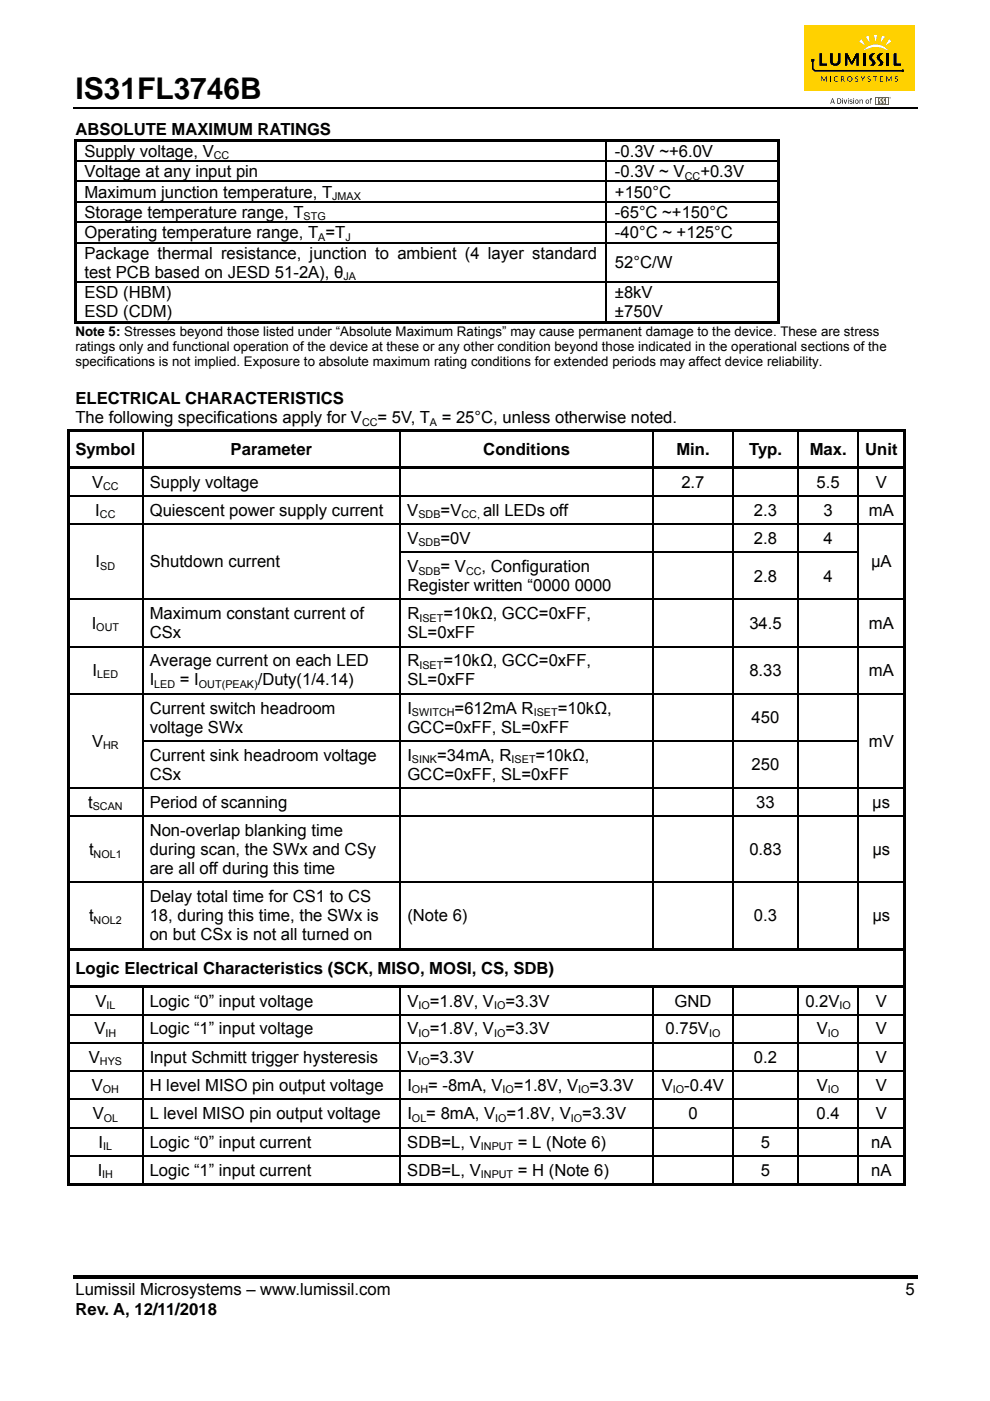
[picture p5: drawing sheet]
<svg xmlns="http://www.w3.org/2000/svg" width="210mm" height="297mm" viewBox="0 0 210 297" stroke-linecap="round" stroke-linejoin="round" font-family="sans-serif">
<path d="M15.5 22.8h179" fill="none" stroke="#000" stroke-width=".34"/>
<path d="M15.5 270.3h179v.7h-179z" fill="#000"/>
<path d="M170.6 5.3h23.4v13.9h-23.4z" fill="#ffd100"/>
<g fill="#000">
<path d="M174.2 16.2h.1l.5 .8 .4-.8h.2v1.1h-.2v-.9l-.4 .8-.5-.8-.1 .9zM176.1 16.2h.1v1.1h-.1zM176.9 16.4a.46 .46 0 0 1 .8 0 .45 .45 0 0 0-.6 0 .45 .45 0 0 0 0 .7 .45 .45 0 0 0 .6 0 .53 .53 0 0 1-.7 .1 .53 .53 0 0 1-.1-.8zM181.4 16.3l.4-.1 .3 .1-.1 .1a.23 .23 0 0 0-.4-.1 .23 .23 0 0 0 0 .3 .23 .23 0 0 0 .3 .1 .35 .35 0 0 1 0 .6 .35 .35 0 0 1-.5-.2 .25 .25 0 0 0 .4 .1 .25 .25 0 0 0 .1-.3 .25 .25 0 0 0-.4-.1l-.1-.2zM182.5 16.2h.2l.3 .6 .3-.6h.2l-.4 .7v.4h-.2v-.4zM184 16.3l.4-.1 .3 .1-.1 .1a.23 .23 0 0 0-.4-.1 .23 .23 0 0 0 0 .3 .23 .23 0 0 0 .3 .1 .34 .34 0 0 1 0 .5 .34 .34 0 0 1-.5-.1 .25 .25 0 0 0 .4 .1 .25 .25 0 0 0 .1-.3 .25 .25 0 0 0-.3-.1l-.2-.2zM185.2 16.2h.9v.1h-.4v1h-.2v-1h-.3zM186.6 16.2h.7v.1h-.5v.4h.4l-.4 .1v.4h.5v.1h-.7zM188 16.2h.1l.4 .8 .5-.8h.1v1.1l-.1-.9-.4 .8-.5-.8v.9h-.1zM189.8 16.3l.4-.1 .2 .1v.1a.24 .24 0 0 0-.4-.1 .24 .24 0 0 0 0 .3 .24 .24 0 0 0 .3 .1 .34 .34 0 0 1 0 .6 .34 .34 0 0 1-.5-.2h.1a.24 .24 0 0 0 .3 .1 .24 .24 0 0 0 .1-.3 .24 .24 0 0 0-.3-.1l-.2-.3z"/>
<path d="M178.4 16.2h.2a.34 .34 0 0 1 .5 .2 .34 .34 0 0 1-.3 .4l.4 .5h-.2l-.3-.5h-.2v.5h-.1zM178.5 16.3v.4l.4-.1a.28 .28 0 0 0-.1-.3 .28 .28 0 0 0-.3 0z"/>
<path d="M179.7 16.7a.58 .58 0 0 1 1.1 0 .58 .58 0 0 1-1.1 0zM179.8 16.7a.43 .43 0 0 0 .8 0 .43 .43 0 0 0-.8 0z"/>
</g>
<path d="M188.6 20.7a.2 .2 0 0 1 .4 0 .2 .2 0 0 1-.4 0zM188.7 20.7a.14 .14 0 0 0 .2 0 .14 .14 0 0 0-.2 0zM188.7 20.6l.2 .2h-.2zM188.7 20.7h.1z" fill="#010101"/>
<path d="M185.7 20.6h2.8v1.6h-2.8z" fill="#c42032"/>
<g fill="#fff">
<path d="M186 20.8h.3v1.1h-.3z"/>
<path d="M186.6 20.9h.4a.4 .4 0 0 0-.2 .4 .4 .4 0 0 0 .2 .4l-.1 .2h-.4l.2-.1-.1-.3a.32 .32 0 0 1-.2-.3 .32 .32 0 0 1 .2-.3z"/>
<path d="M187.2 21l.5-.2a.47 .47 0 0 0-.2 .4 .47 .47 0 0 0 .2 .5l-.1 .2h-.4l.3-.2-.4-.4z"/>
<path d="M188 20.8h.3v1.1h-.3z"/>
</g>
<path d="M173.8 11.3h.6v2.2h1v.4h-1.6zM176 11.3h.7v1.4a.54 .54 0 0 0 .3 .8 .54 .54 0 0 0 .7-.6v-1.6h.6v.9a1.29 1.29 0 0 1-1 1.8 1.03 1.03 0 0 1-1.3-1.1zM179.2 11.3h.6l.9 1.7 .8-1.7h.7v2.6h-.6v-1.7l-.7 1.3-.2 .2-.3-.1-.7-1.4v1.7h-.5zM183 11.3h.7v2.6h-.7zM184.6 11.5a1 1 0 0 1 1.1-.2v.1a.78 .78 0 0 0-.7 .7 .78 .78 0 0 0 .5 .8 .61 .61 0 0 1-.2 1h-.9a.61 .61 0 0 0 .6-.5 .61 .61 0 0 0-.4-.6 .73 .73 0 0 1 0-1.3zM186.2 11.5a.91 .91 0 0 1 1.2-.1 .77 .77 0 0 0-.8 .7 .77 .77 0 0 0 .6 .8 .61 .61 0 0 1-.2 1h-.9a.61 .61 0 0 0 .5-.5 .61 .61 0 0 0-.4-.6 .73 .73 0 0 1 0-1.3zM188 11.3h.6v2.6h-.6zM189.5 11.3h.7v2.2h.9v.4h-1.6z" fill="#000"/>
<g fill="#fff">
<path d="M183.3 10.5a3.3 3.3 0 0 1 5.1 .3 4.7 4.7 0 0 0-5.3 0z"/>
<path d="M183.6 7.8l.7-.2 .2 1.6z"/>
<path d="M187 7.5l.7 .3-.9 1.3z"/>
<path d="M185.4 7.4h.7l-.4 1.6z"/>
<path d="M182.2 8.8l.5-.5 .9 1.4z"/>
<path d="M188.6 8.3l.5 .5-1.4 .9z"/>
</g>
<g fill="#000">
<path d="M172.1 12.4h.6v.7h-.1v1.4l.3 .3h18.3a.31 .31 0 0 1 .5 .1 .31 .31 0 0 1-.1 .4 .31 .31 0 0 1-.4-.1h-18.4l-.6-.6zM15.7 29.5h.6v.5h-.6zM15.7 29.5h113.2v.5h-113.2zM15.7 30h.6v4h-.6zM15.7 34h.6v.3h-.6zM15.7 34.3h.6v4.1h-.6zM15.7 38.4h.6v.2h-.6zM128.4 34h.3v.3h-.3zM128.4 38.4h.3v.2h-.3zM128.9 29.5h36.1v.5h-36.1zM165 29.5h.5v.5h-.5zM165 30h.5v4h-.5z"/>
<path d="M165 34h.5v.3h-.5zM165 34.3h.5v4.1h-.5zM165 38.4h.5v.2h-.5zM178.9 21.1h.2l.2 .7 .2-.7h.2l-.3 .9h-.2zM180.2 21.2h.6l-.5 .1 .5 .5-.3 .2-.3-.1 .5-.1-.1-.2a.34 .34 0 0 1-.4-.4zM182.3 21.1l.1 .2 .4-.2 .2 .1v.8h-.1l-.2-.8-.3 .2-.1 .6zM184.6 20.8h.4l-.3 .2 .2 .1-.2 .1v.8l-.2-.8zM15.7 38.6h.6v4.1h-.6zM15.7 42.7h.6v.3h-.6zM15.7 43h.6v4h-.6zM15.7 47h.6v.3h-.6zM15.7 47.3h.6v4h-.6z"/>
<path d="M15.7 51.3h.6v.3h-.6zM15.7 51.6h.6v8.1h-.6zM15.7 59.7h.6v.3h-.6zM128.4 42.7h.3v.3h-.3zM128.4 47h.3v.3h-.3zM128.4 51.3h.3v.3h-.3zM128.4 59.7h.3v.3h-.3zM165 38.6h.5v4.1h-.5zM165 42.7h.5v.3h-.5zM165 43h.5v4h-.5zM165 47h.5v.3h-.5zM165 47.3h.5v4h-.5z"/>
<path d="M165 51.3h.5v.3h-.5zM165 51.6h.5v8.1h-.5zM165 59.7h.5v.3h-.5zM15.7 60h.6v8.6h-.6zM15.7 68.1h112.7v.5h-112.7zM128.4 68.1h.5v.5h-.5zM128.9 68.1h36.1v.5h-36.1zM165 60h.5v8.6h-.5zM165 68.1h.5v.5h-.5zM14.2 90.9h.6v.6h-.6zM14.2 90.9h178v.6h-178zM14.2 91.5h.6v7.5h-.6z"/>
<path d="M14.2 99h178v.5h-178zM191.6 90.9h.6v.6h-.6zM191.6 91.5h.6v7.5h-.6zM14.2 99.5h.6v5.4h-.6zM14.2 104.9h.6v.3h-.6zM14.2 105.2h.6v5.7h-.6zM14.2 110.9h.6v.3h-.6zM14.2 111.2h.6v5.7h-.6zM14.2 116.9h.6v.3h-.6zM30.1 104.9h.3v.3h-.3zM30.1 110.9h.3v.3h-.3zM30.1 116.9h.3v.3h-.3z"/>
<path d="M84.8 104.9h.2v.3h-.2zM84.8 110.9h.2v.3h-.2zM84.8 116.9h.2v.3h-.2zM138.4 104.9h.3v.3h-.3zM138.4 110.9h.3v.3h-.3zM138.4 116.9h.3v.3h-.3zM155.3 104.9h.3v.3h-.3zM155.3 110.9h.3v.3h-.3zM155.3 116.9h.3v.3h-.3zM169.2 104.9h.2v.3h-.2zM169.2 110.9h.2v.3h-.2zM169.2 116.9h.2v.3h-.2z"/>
<path d="M181.9 104.9h.2v.3h-.2zM181.9 110.9h.2v.3h-.2zM181.9 116.9h.2v.3h-.2zM191.6 99.5h.6v5.4h-.6zM191.6 104.9h.6v.3h-.6zM191.6 105.2h.6v5.7h-.6zM191.6 110.9h.6v.3h-.6zM191.6 111.2h.6v5.7h-.6zM191.6 116.9h.6v.3h-.6zM14.2 117.2h.6v9.7h-.6zM14.2 126.9h.6v.3h-.6zM14.2 127.2h.6v9.7h-.6z"/>
<path d="M14.2 136.9h.6v.3h-.6zM30.1 126.9h.3v.3h-.3zM30.1 136.9h.3v.3h-.3zM84.8 126.9h.2v.3h-.2zM84.8 136.9h.2v.3h-.2zM138.4 126.9h.3v.3h-.3zM138.4 136.9h.3v.3h-.3zM155.3 126.9h.3v.3h-.3zM155.3 136.9h.3v.3h-.3zM169.2 126.9h.2v.3h-.2zM169.2 136.9h.2v.3h-.2zM181.9 126.9h.2v.3h-.2z"/>
<path d="M181.9 136.9h.2v.3h-.2zM191.6 117.2h.6v9.7h-.6zM191.6 126.9h.6v.3h-.6zM191.6 127.2h.6v9.7h-.6zM191.6 136.9h.6v.3h-.6zM14.2 137.2h.6v9.7h-.6zM14.2 146.9h.6v.3h-.6zM14.2 147.2h.6v9.8h-.6zM14.2 157h.6v.2h-.6zM30.1 146.9h.3v.3h-.3zM30.1 157h.3v.2h-.3zM84.8 146.9h.2v.3h-.2z"/>
<path d="M84.8 157h.2v.2h-.2zM138.4 146.9h.3v.3h-.3zM138.4 157h.3v.2h-.3zM155.3 146.9h.3v.3h-.3zM155.3 157h.3v.2h-.3zM169.2 146.9h.2v.3h-.2zM169.2 157h.2v.2h-.2zM181.9 146.9h.2v.3h-.2zM181.9 157h.2v.2h-.2zM191.6 137.2h.6v9.7h-.6zM191.6 146.9h.6v.3h-.6zM191.6 147.2h.6v9.8h-.6z"/>
<path d="M191.6 157h.6v.2h-.6zM14.2 157.2h.6v9.7h-.6zM14.2 166.9h.6v.3h-.6zM14.2 167.2h.6v5.8h-.6zM14.2 173h.6v.2h-.6zM30.1 166.9h.3v.3h-.3zM30.1 173h.3v.2h-.3zM84.8 166.9h.2v.3h-.2zM84.8 173h.2v.2h-.2zM138.4 166.9h.3v.3h-.3zM138.4 173h.3v.2h-.3zM155.3 166.9h.3v.3h-.3z"/>
<path d="M155.3 173h.3v.2h-.3zM169.2 166.9h.2v.3h-.2zM169.2 173h.2v.2h-.2zM181.9 166.9h.2v.3h-.2zM181.9 173h.2v.2h-.2zM191.6 157.2h.6v9.7h-.6zM191.6 166.9h.6v.3h-.6zM191.6 167.2h.6v5.8h-.6zM191.6 173h.6v.2h-.6zM14.2 173.2h.6v13.7h-.6zM14.2 186.9h.6v.3h-.6zM30.1 186.9h.3v.3h-.3z"/>
<path d="M84.8 186.9h.2v.3h-.2zM138.4 186.9h.3v.3h-.3zM155.3 186.9h.3v.3h-.3zM169.2 186.9h.2v.3h-.2zM181.9 186.9h.2v.3h-.2zM191.6 173.2h.6v13.7h-.6zM191.6 186.9h.6v.3h-.6zM14.2 187.2h.6v13.8h-.6zM14.2 201h178v.5h-178zM14.2 201.5h.6v7.5h-.6zM14.2 209h178v.5h-178zM14.2 209.5h.6v5.5h-.6z"/>
<path d="M14.2 215h.6v.2h-.6zM30.1 215h.3v.2h-.3zM84.8 215h.2v.2h-.2zM138.4 215h.3v.2h-.3zM155.3 215h.3v.2h-.3zM169.2 215h.2v.2h-.2zM181.9 215h.2v.2h-.2zM191.6 187.2h.6v13.8h-.6zM191.6 201.5h.6v7.5h-.6zM191.6 209.5h.6v5.5h-.6zM191.6 215h.6v.2h-.6zM14.2 215.2h.6v5.8h-.6z"/>
<path d="M14.2 221h.6v.2h-.6zM14.2 221.2h.6v5.7h-.6zM14.2 226.9h.6v.3h-.6zM14.2 227.2h.6v5.8h-.6zM14.2 233h.6v.2h-.6zM14.2 233.2h.6v5.8h-.6zM14.2 239h.6v.2h-.6zM30.1 221h.3v.2h-.3zM30.1 226.9h.3v.3h-.3zM30.1 233h.3v.2h-.3zM30.1 239h.3v.2h-.3zM84.8 221h.2v.2h-.2z"/>
<path d="M84.8 226.9h.2v.3h-.2zM84.8 233h.2v.2h-.2zM84.8 239h.2v.2h-.2zM138.4 221h.3v.2h-.3zM138.4 226.9h.3v.3h-.3zM138.4 233h.3v.2h-.3zM138.4 239h.3v.2h-.3zM155.3 221h.3v.2h-.3zM155.3 226.9h.3v.3h-.3zM155.3 233h.3v.2h-.3zM155.3 239h.3v.2h-.3zM169.2 221h.2v.2h-.2z"/>
<path d="M169.2 226.9h.2v.3h-.2zM169.2 233h.2v.2h-.2zM169.2 239h.2v.2h-.2zM181.9 221h.2v.2h-.2zM181.9 226.9h.2v.3h-.2zM181.9 233h.2v.2h-.2zM181.9 239h.2v.2h-.2zM191.6 215.2h.6v5.8h-.6zM191.6 221h.6v.2h-.6zM191.6 221.2h.6v5.7h-.6zM191.6 226.9h.6v.3h-.6zM191.6 227.2h.6v5.8h-.6z"/>
<path d="M191.6 233h.6v.2h-.6zM191.6 233.2h.6v5.8h-.6zM191.6 239h.6v.2h-.6zM14.2 239.2h.6v5.7h-.6zM14.2 244.9h.6v.3h-.6zM14.2 245.2h.6v6.3h-.6zM14.2 251h15.9v.5h-15.9zM30.1 244.9h.3v.3h-.3zM30.1 251h54.7v.5h-54.7zM84.8 244.9h.2v.3h-.2zM84.8 251h53.6v.5h-53.6zM138.4 244.9h.3v.3h-.3z"/>
<path d="M138.4 251h16.9v.5h-16.9zM155.3 244.9h.3v.3h-.3zM155.3 251h13.9v.5h-13.9zM169.2 244.9h.2v.3h-.2zM169.2 251h12.7v.5h-12.7zM181.9 244.9h.2v.3h-.2zM181.9 251h9.7v.5h-9.7zM191.6 239.2h.6v5.7h-.6zM191.6 244.9h.6v.3h-.6zM191.6 245.2h.6v6.3h-.6zM191.6 251h.6v.5h-.6z"/>
<path d="M176.5 20.8h.2l.4 1.2h-.2l-.1-.3h-.5v.3h-.2zM176.6 21l-.2 .6h.4z"/>
<path d="M177.6 20.8a.61 .61 0 0 1 .8 .6 .61 .61 0 0 1-.8 .6zM177.7 21v.8h.2a.45 .45 0 0 0 .4-.5 .45 .45 0 0 0-.6-.3z"/>
<path d="M178.6 20.8l.2 .2zM178.6 21.1h.2v.9h-.2z"/>
<path d="M179.9 20.8l.1 .2zM179.9 21.1l.1 .9z"/>
<path d="M181 20.8l.1 .2zM181 21.1h.1v.9h-.1z"/>
<path d="M181.3 21.6a.45 .45 0 0 1 .9 0 .45 .45 0 0 1-.9 0zM181.4 21.5a.3 .3 0 0 0 .6 0 .3 .3 0 0 0-.6 0z"/>
<path d="M183.6 21.6a.42 .42 0 0 1 .8 0 .42 .42 0 0 1-.8 0zM183.7 21.5a.3 .3 0 0 0 .6 0 .3 .3 0 0 0-.6 0z"/>
</g>
<g fill="none" stroke="#000" stroke-width=".25">
<path d="M16.3 34.2h112.1M16.3 38.5h112.1M128.5 30v4M128.5 34.3v4.1M128.5 38.6v4.1M128.7 34.2h36.3M128.7 38.5h36.3M16.3 42.8h112.1M16.3 47.1h112.1M16.3 51.5h112.1M16.3 59.8h112.1M128.5 43v4"/>
<path d="M128.5 47.3v4M128.5 51.6v8.1M128.5 60v8.1M128.7 42.8h36.3M128.7 47.1h36.3M128.7 51.5h36.3M128.7 59.8h36.3M30.2 91.5v7.5M30.2 99.5v5.4M84.9 91.5v7.5M84.9 99.5v5.4M138.5 91.5v7.5"/>
<path d="M138.5 99.5v5.4M155.4 91.5v7.5M155.4 99.5v5.4M169.3 91.5v7.5M169.3 99.5v5.4M182 91.5v7.5M182 99.5v5.4M14.8 105.1h15.3M14.8 111.1h15.3M30.2 105.2v5.7M30.2 111.2v5.7M30.2 117.2v9.7"/>
<path d="M30.4 105.1h54.4M30.4 111.1h54.4M84.9 105.2v5.7M84.9 111.2v5.7M84.9 117.2v9.7M85 105.1h53.4M85 111.1h53.4M85 117.1h53.4M138.5 105.2v5.7M138.5 111.2v5.7M138.5 117.2v9.7M138.7 105.1h16.6"/>
<path d="M138.7 111.1h16.6M138.7 117.1h16.6M155.4 105.2v5.7M155.4 111.2v5.7M155.4 117.2v9.7M155.6 105.1h13.6M155.6 111.1h13.6M155.6 117.1h13.6M169.3 105.2v5.7M169.3 111.2v5.7M169.3 117.2v9.7M169.4 105.1h12.5"/>
<path d="M169.4 111.1h12.5M169.4 117.1h12.5M182 105.2v5.7M182 111.2v5.7M182 117.2v9.7M182.1 105.1h9.5M182.1 111.1h9.5M14.8 127.1h15.3M14.8 137.1h15.3M30.2 127.2v9.7M30.2 137.2v9.7M30.4 127.1h54.4"/>
<path d="M30.4 137.1h54.4M84.9 127.2v9.7M84.9 137.2v9.7M85 127.1h53.4M85 137.1h53.4M138.5 127.2v9.7M138.5 137.2v9.7M138.7 127.1h16.6M138.7 137.1h16.6M155.4 127.2v9.7M155.4 137.2v9.7M155.6 127.1h13.6"/>
<path d="M155.6 137.1h13.6M169.3 127.2v9.7M169.3 137.2v9.7M169.4 127.1h12.5M169.4 137.1h12.5M182 127.2v9.7M182 137.2v9.7M182.1 127.1h9.5M182.1 137.1h9.5M14.8 147.1h15.3M30.2 147.2v9.8M30.2 157.2v9.7"/>
<path d="M30.4 147.1h54.4M30.4 157.1h54.4M84.9 147.2v9.8M84.9 157.2v9.7M85 147.1h53.4M85 157.1h53.4M138.5 147.2v9.8M138.5 157.2v9.7M138.7 147.1h16.6M138.7 157.1h16.6M155.4 147.2v9.8M155.4 157.2v9.7"/>
<path d="M155.6 147.1h13.6M155.6 157.1h13.6M169.3 147.2v9.8M169.3 157.2v9.7M169.4 147.1h12.5M169.4 157.1h12.5M182 147.2v9.8M182 157.2v9.7M182.1 147.1h9.5M14.8 167.1h15.3M14.8 173.1h15.3M30.2 167.2v5.8"/>
<path d="M30.2 173.2v13.7M30.4 167.1h54.4M30.4 173.1h54.4M84.9 167.2v5.8M84.9 173.2v13.7M85 167.1h53.4M85 173.1h53.4M138.5 167.2v5.8M138.5 173.2v13.7M138.7 167.1h16.6M138.7 173.1h16.6M155.4 167.2v5.8"/>
<path d="M155.4 173.2v13.7M155.6 167.1h13.6M155.6 173.1h13.6M169.3 167.2v5.8M169.3 173.2v13.7M169.4 167.1h12.5M169.4 173.1h12.5M182 167.2v5.8M182 173.2v13.7M182.1 167.1h9.5M182.1 173.1h9.5M14.8 187.1h15.3"/>
<path d="M30.2 187.2v13.8M30.4 187.1h54.4M84.9 187.2v13.8M85 187.1h53.4M138.5 187.2v13.8M138.7 187.1h16.6M155.4 187.2v13.8M155.6 187.1h13.6M169.3 187.2v13.8M169.4 187.1h12.5M182 187.2v13.8M182.1 187.1h9.5"/>
<path d="M14.8 215.1h15.3M30.2 209.5v5.5M30.2 215.2v5.8M30.4 215.1h54.4M84.9 209.5v5.5M84.9 215.2v5.8M85 215.1h53.4M138.5 209.5v5.5M138.5 215.2v5.8M138.7 215.1h16.6M155.4 209.5v5.5M155.4 215.2v5.8"/>
<path d="M155.6 215.1h13.6M169.3 209.5v5.5M169.3 215.2v5.8M169.4 215.1h12.5M182 209.5v5.5M182 215.2v5.8M182.1 215.1h9.5M14.8 221.1h15.3M14.8 227.1h15.3M14.8 233.1h15.3M14.8 239.1h15.3M30.2 221.2v5.7"/>
<path d="M30.2 227.2v5.8M30.2 233.2v5.8M30.2 239.2v5.7M30.4 221.1h54.4M30.4 227.1h54.4M30.4 233.1h54.4M30.4 239.1h54.4M84.9 221.2v5.7M84.9 227.2v5.8M84.9 233.2v5.8M84.9 239.2v5.7M85 221.1h53.4"/>
<path d="M85 227.1h53.4M85 233.1h53.4M85 239.1h53.4M138.5 221.2v5.7M138.5 227.2v5.8M138.5 233.2v5.8M138.5 239.2v5.7M138.7 221.1h16.6M138.7 227.1h16.6M138.7 233.1h16.6M138.7 239.1h16.6M155.4 221.2v5.7"/>
<path d="M155.4 227.2v5.8M155.4 233.2v5.8M155.4 239.2v5.7M155.6 221.1h13.6M155.6 227.1h13.6M155.6 233.1h13.6M155.6 239.1h13.6M169.3 221.2v5.7M169.3 227.2v5.8M169.3 233.2v5.8M169.3 239.2v5.7M169.4 221.1h12.5"/>
<path d="M169.4 227.1h12.5M169.4 233.1h12.5M169.4 239.1h12.5M182 221.2v5.7M182 227.2v5.8M182 233.2v5.8M182 239.2v5.7M182.1 221.1h9.5M182.1 227.1h9.5M182.1 233.1h9.5M182.1 239.1h9.5M14.8 245.1h15.3"/>
<path d="M30.2 245.2v5.8M30.4 245.1h54.4M84.9 245.2v5.8M85 245.1h53.4M138.5 245.2v5.8M138.7 245.1h16.6M155.4 245.2v5.8M155.6 245.1h13.6M169.3 245.2v5.8M169.4 245.1h12.5M182 245.2v5.8M182.1 245.1h9.5"/>
</g>
<text font-size="6.3" x="16" y="21">IS31FL3746B</text>
<g font-size="3.5">
<text x="16" y="28.7">ABSOLUTE MAXIMUM RATINGS</text>
<text x="17.9" y="33.3">Supply voltage, V</text>
<text x="130.4" y="33.3">-0.3V ~+6.0V</text>
<text x="17.9" y="37.6">Voltage at any input pin</text>
<text x="17.9" y="41.9">Maximum junction temperature, T</text>
<text x="130.4" y="37.6">-0.3V ~ V</text>
<text x="130.4" y="41.9">+150°C</text>
<text x="148.5" y="37.6">+0.3V</text>
<text x="17.9" y="46.2">Storage temperature range, T</text>
<text x="130.4" y="46.2">-65°C ~+150°C</text>
<text x="17.9" y="50.5">Operating temperature range, T =T</text>
<text x="130.4" y="50.5">-40°C ~ +125°C</text>
<text x="17.9" y="54.8">Package thermal resistance, junction to ambient (4 layer standard</text>
<text x="17.9" y="58.9">test PCB based on JESD 51-2A), θ</text>
<text x="130.4" y="56.9">52°C/W</text>
<text x="17.9" y="63.2">ESD (HBM)</text>
<text x="130.4" y="63.2">±8kV</text>
<text x="17.9" y="67.3">ESD (CDM)</text>
<text x="130.4" y="67.3">±750V</text>
<text x="16" y="85.7">ELECTRICAL CHARACTERISTICS</text>
<text x="16" y="89.7">The following specifications apply for V</text>
<text x="80.1" y="89.7">= 5V, T</text>
<text x="93.7" y="89.7">= 25°C, unless otherwise noted.</text>
<text x="16" y="96.5">Symbol</text>
<text x="48.9" y="96.5">Parameter</text>
<text x="102.5" y="96.5">Conditions</text>
<text x="143.5" y="96.5">Min.</text>
<text x="158.9" y="96.5">Typ.</text>
<text x="171.7" y="96.5">Max.</text>
<text x="183.5" y="96.5">Unit</text>
<text x="19.5" y="103.4">V</text>
<text x="31.8" y="103.4">Supply voltage</text>
<text x="144.5" y="103.4">2.7</text>
<text x="173.2" y="103.4">5.5</text>
<text x="185.7" y="103.4">V</text>
<text x="20.2" y="109.3">I</text>
<text x="31.8" y="109.3">Quiescent power supply current</text>
<text x="86.4" y="109.3">V</text>
<text x="93.5" y="109.3">=V</text>
<text x="102.4" y="109.3">all LEDs off</text>
<text x="159.9" y="109.3">2.3</text>
<text x="174.7" y="109.3">3</text>
<text x="184.3" y="109.3">mA</text>
<text x="86.4" y="115.3">V</text>
<text x="93.5" y="115.3">=0V</text>
<text x="159.9" y="115.3">2.8</text>
<text x="174.7" y="115.3">4</text>
<text x="20.3" y="120.3">I</text>
<text x="31.8" y="120.3">Shutdown current</text>
<text x="86.4" y="125.3">Register written “0000 0000</text>
<text x="86.4" y="121.3">V</text>
<text x="93.5" y="121.3">= V</text>
<text x="102.2" y="121.3">, Configuration</text>
<text x="159.9" y="123.3">2.8</text>
<text x="174.7" y="123.3">4</text>
<text x="184.7" y="120.3">μA</text>
<text x="31.7" y="131.3">Maximum constant current of</text>
<text x="86.4" y="131.3">R</text>
<text x="94" y="131.3">=10kΩ, GCC=0xFF,</text>
<text x="19.5" y="133.3">I</text>
<text x="31.7" y="135.3">CSx</text>
<text x="86.4" y="135.3">SL=0xFF</text>
<text x="158.9" y="133.3">34.5</text>
<text x="184.3" y="133.3">mA</text>
<text x="19.6" y="143.3">I</text>
<text x="31.7" y="141.3">Average current on each LED</text>
<text x="86.4" y="141.3">R</text>
<text x="94" y="141.3">=10kΩ, GCC=0xFF,</text>
<text x="158.9" y="143.3">8.33</text>
<text x="184.3" y="143.3">mA</text>
<text x="31.7" y="145.3">I</text>
<text x="38.1" y="145.3">= I</text>
<text x="54.7" y="145.3">/Duty(1/4.14)</text>
<text x="86.4" y="145.3">SL=0xFF</text>
<text x="31.8" y="151.3">Current switch headroom</text>
<text x="31.8" y="155.3">voltage SWx</text>
<text x="86.4" y="151.3">I</text>
<text x="86.4" y="155.3">GCC=0xFF, SL=0xFF</text>
<text x="96.4" y="151.3">=612mA R</text>
<text x="118.3" y="151.3">=10kΩ,</text>
<text x="159.4" y="153.3">450</text>
<text x="19.5" y="158.3">V</text>
<text x="31.7" y="161.3">Current sink headroom voltage</text>
<text x="86.4" y="161.3">I</text>
<text x="92.7" y="161.3">=34mA, R</text>
<text x="113.6" y="161.3">=10kΩ,</text>
<text x="184.3" y="158.3">mV</text>
<text x="31.7" y="165.3">CSx</text>
<text x="86.4" y="165.3">GCC=0xFF, SL=0xFF</text>
<text x="159.4" y="163.3">250</text>
<text x="18.7" y="171.3">t</text>
<text x="31.8" y="171.3">Period of scanning</text>
<text x="160.4" y="171.3">33</text>
<text x="185" y="171.3">µs</text>
<text x="31.8" y="177.2">Non-overlap blanking time</text>
<text x="18.9" y="181.3">t</text>
<text x="31.8" y="181.3">during scan, the SWx and CSy</text>
<text x="31.8" y="185.4">are all off during this time</text>
<text x="158.9" y="181.3">0.83</text>
<text x="185" y="181.3">µs</text>
<text x="31.8" y="191.3">Delay total time for CS1 to CS</text>
<text x="18.9" y="195.3">t</text>
<text x="31.8" y="195.3">18, during this time, the SWx is</text>
<text x="86.4" y="195.3">(Note 6)</text>
<text x="159.9" y="195.3">0.3</text>
<text x="185" y="195.3">µs</text>
<text x="31.8" y="199.4">on but CSx is not all turned on</text>
<text x="16" y="206.5">Logic Electrical Characteristics (SCK, MISO, MOSI, CS, SDB)</text>
<text x="20.2" y="213.5">V</text>
<text x="31.8" y="213.5">Logic “0” input voltage</text>
<text x="86.4" y="213.5">V =1.8V, V =3.3V</text>
<text x="143" y="213.5">GND</text>
<text x="170.8" y="213.5">0.2V</text>
<text x="185.8" y="213.5">V</text>
<text x="20" y="219.3">V</text>
<text x="31.8" y="219.3">Logic “1” input voltage</text>
<text x="86.4" y="219.3">V =1.8V, V =3.3V</text>
<text x="141.2" y="219.3">0.75V</text>
<text x="173.3" y="219.3">V</text>
<text x="185.8" y="219.3">V</text>
<text x="18.8" y="225.3">V</text>
<text x="31.8" y="225.3">Input Schmitt trigger hysteresis</text>
<text x="86.4" y="225.3">V =3.3V</text>
<text x="159.9" y="225.3">0.2</text>
<text x="185.7" y="225.3">V</text>
<text x="19.5" y="231.3">V</text>
<text x="31.8" y="231.3">H level MISO pin output voltage</text>
<text x="86.4" y="231.3">I</text>
<text x="90.8" y="231.3">= -8mA, V =1.8V, V =3.3V</text>
<text x="140.4" y="231.3">V -0.4V</text>
<text x="173.2" y="231.3">V</text>
<text x="185.8" y="231.3">V</text>
<text x="19.7" y="237.3">V</text>
<text x="31.8" y="237.3">L level MISO pin output voltage</text>
<text x="86.4" y="237.3">I</text>
<text x="90.4" y="237.3">= 8mA, V =1.8V, V =3.3V</text>
<text x="146" y="237.3">0</text>
<text x="173.2" y="237.3">0.4</text>
<text x="185.7" y="237.3">V</text>
<text x="20.9" y="243.3">I</text>
<text x="31.8" y="243.3">Logic “0” input current</text>
<text x="86.4" y="243.3">SDB=L, V</text>
<text x="109.9" y="243.3">= L (Note 6)</text>
<text x="161.4" y="243.3">5</text>
<text x="184.8" y="243.3">nA</text>
<text x="20.7" y="249.3">I</text>
<text x="31.8" y="249.3">Logic “1” input current</text>
<text x="86.4" y="249.3">SDB=L, V</text>
<text x="109.9" y="249.3">= H (Note 6)</text>
<text x="161.4" y="249.3">5</text>
<text x="184.8" y="249.3">nA</text>
<text x="16" y="274.7">Lumissil Microsystems – www.lumissil.com</text>
<text x="192.1" y="274.7">5</text>
<text x="16" y="278.7">Rev. A, 12/11/2018</text>
</g>
<g font-size="2.8">
<text x="16" y="71.2">Note 5: Stresses beyond those listed under “Absolute Maximum Ratings” may cause permanent damage to the device. These are stress</text>
<text x="16" y="74.5">ratings only and functional operation of the device at these or any other condition beyond those indicated in the operational sections of the</text>
<text x="16" y="77.7">specifications is not implied. Exposure to absolute maximum rating conditions for extended periods may affect device reliability.</text>
</g>
<g font-size="2.3">
<text x="45.4" y="33.8">CC</text>
<text x="145.2" y="38.1">CC</text>
<text x="64.4" y="46.7">STG</text>
<text x="70.5" y="42.4">JMAX</text>
<text x="67.5" y="51.1">A</text>
<text x="73.3" y="51.1">J</text>
<text x="72.8" y="59.4">JA</text>
<text x="76.8" y="90.3">CC</text>
<text x="91.2" y="90.3">A</text>
<text x="21.9" y="104">CC</text>
<text x="21.2" y="109.8">CC</text>
<text x="88.8" y="109.8">SDB</text>
<text x="97.9" y="109.8">CC,</text>
<text x="88.8" y="115.8">SDB</text>
<text x="21.3" y="120.8">SD</text>
<text x="88.8" y="121.8">SDB</text>
<text x="98.8" y="121.8">CC</text>
<text x="89" y="131.8">ISET</text>
<text x="20.4" y="133.8">OUT</text>
<text x="20.6" y="143.8">LED</text>
<text x="89" y="141.8">ISET</text>
<text x="32.7" y="145.9">LED</text>
<text x="42.2" y="145.9">OUT(PEAK)</text>
<text x="87.4" y="151.8">SWITCH</text>
<text x="113.2" y="151.8">ISET</text>
<text x="21.9" y="158.8">HR</text>
<text x="87.4" y="161.8">SINK</text>
<text x="108.5" y="161.8">ISET</text>
<text x="19.7" y="171.8">SCAN</text>
<text x="19.9" y="181.8">NOL1</text>
<text x="19.9" y="195.9">NOL2</text>
<text x="22.6" y="214">IL</text>
<text x="88.8" y="214">IO</text>
<text x="104.8" y="214">IO</text>
<text x="178.1" y="214">IO</text>
<text x="22.4" y="219.9">IH</text>
<text x="88.8" y="219.9">IO</text>
<text x="104.8" y="219.9">IO</text>
<text x="150.4" y="219.9">IO</text>
<text x="175.6" y="219.9">IO</text>
<text x="21.2" y="225.8">HYS</text>
<text x="88.8" y="225.8">IO</text>
<text x="21.8" y="231.8">OH</text>
<text x="87.4" y="231.8">OH</text>
<text x="106.6" y="231.8">IO</text>
<text x="122.6" y="231.8">IO</text>
<text x="142.7" y="231.8">IO</text>
<text x="175.6" y="231.8">IO</text>
<text x="22" y="237.8">OL</text>
<text x="87.4" y="237.8">OL</text>
<text x="105" y="237.8">IO</text>
<text x="121.1" y="237.8">IO</text>
<text x="21.9" y="243.8">IL</text>
<text x="102" y="243.8">INPUT</text>
<text x="21.7" y="249.8">IH</text>
<text x="102" y="249.8">INPUT</text>
</g>
</svg>
